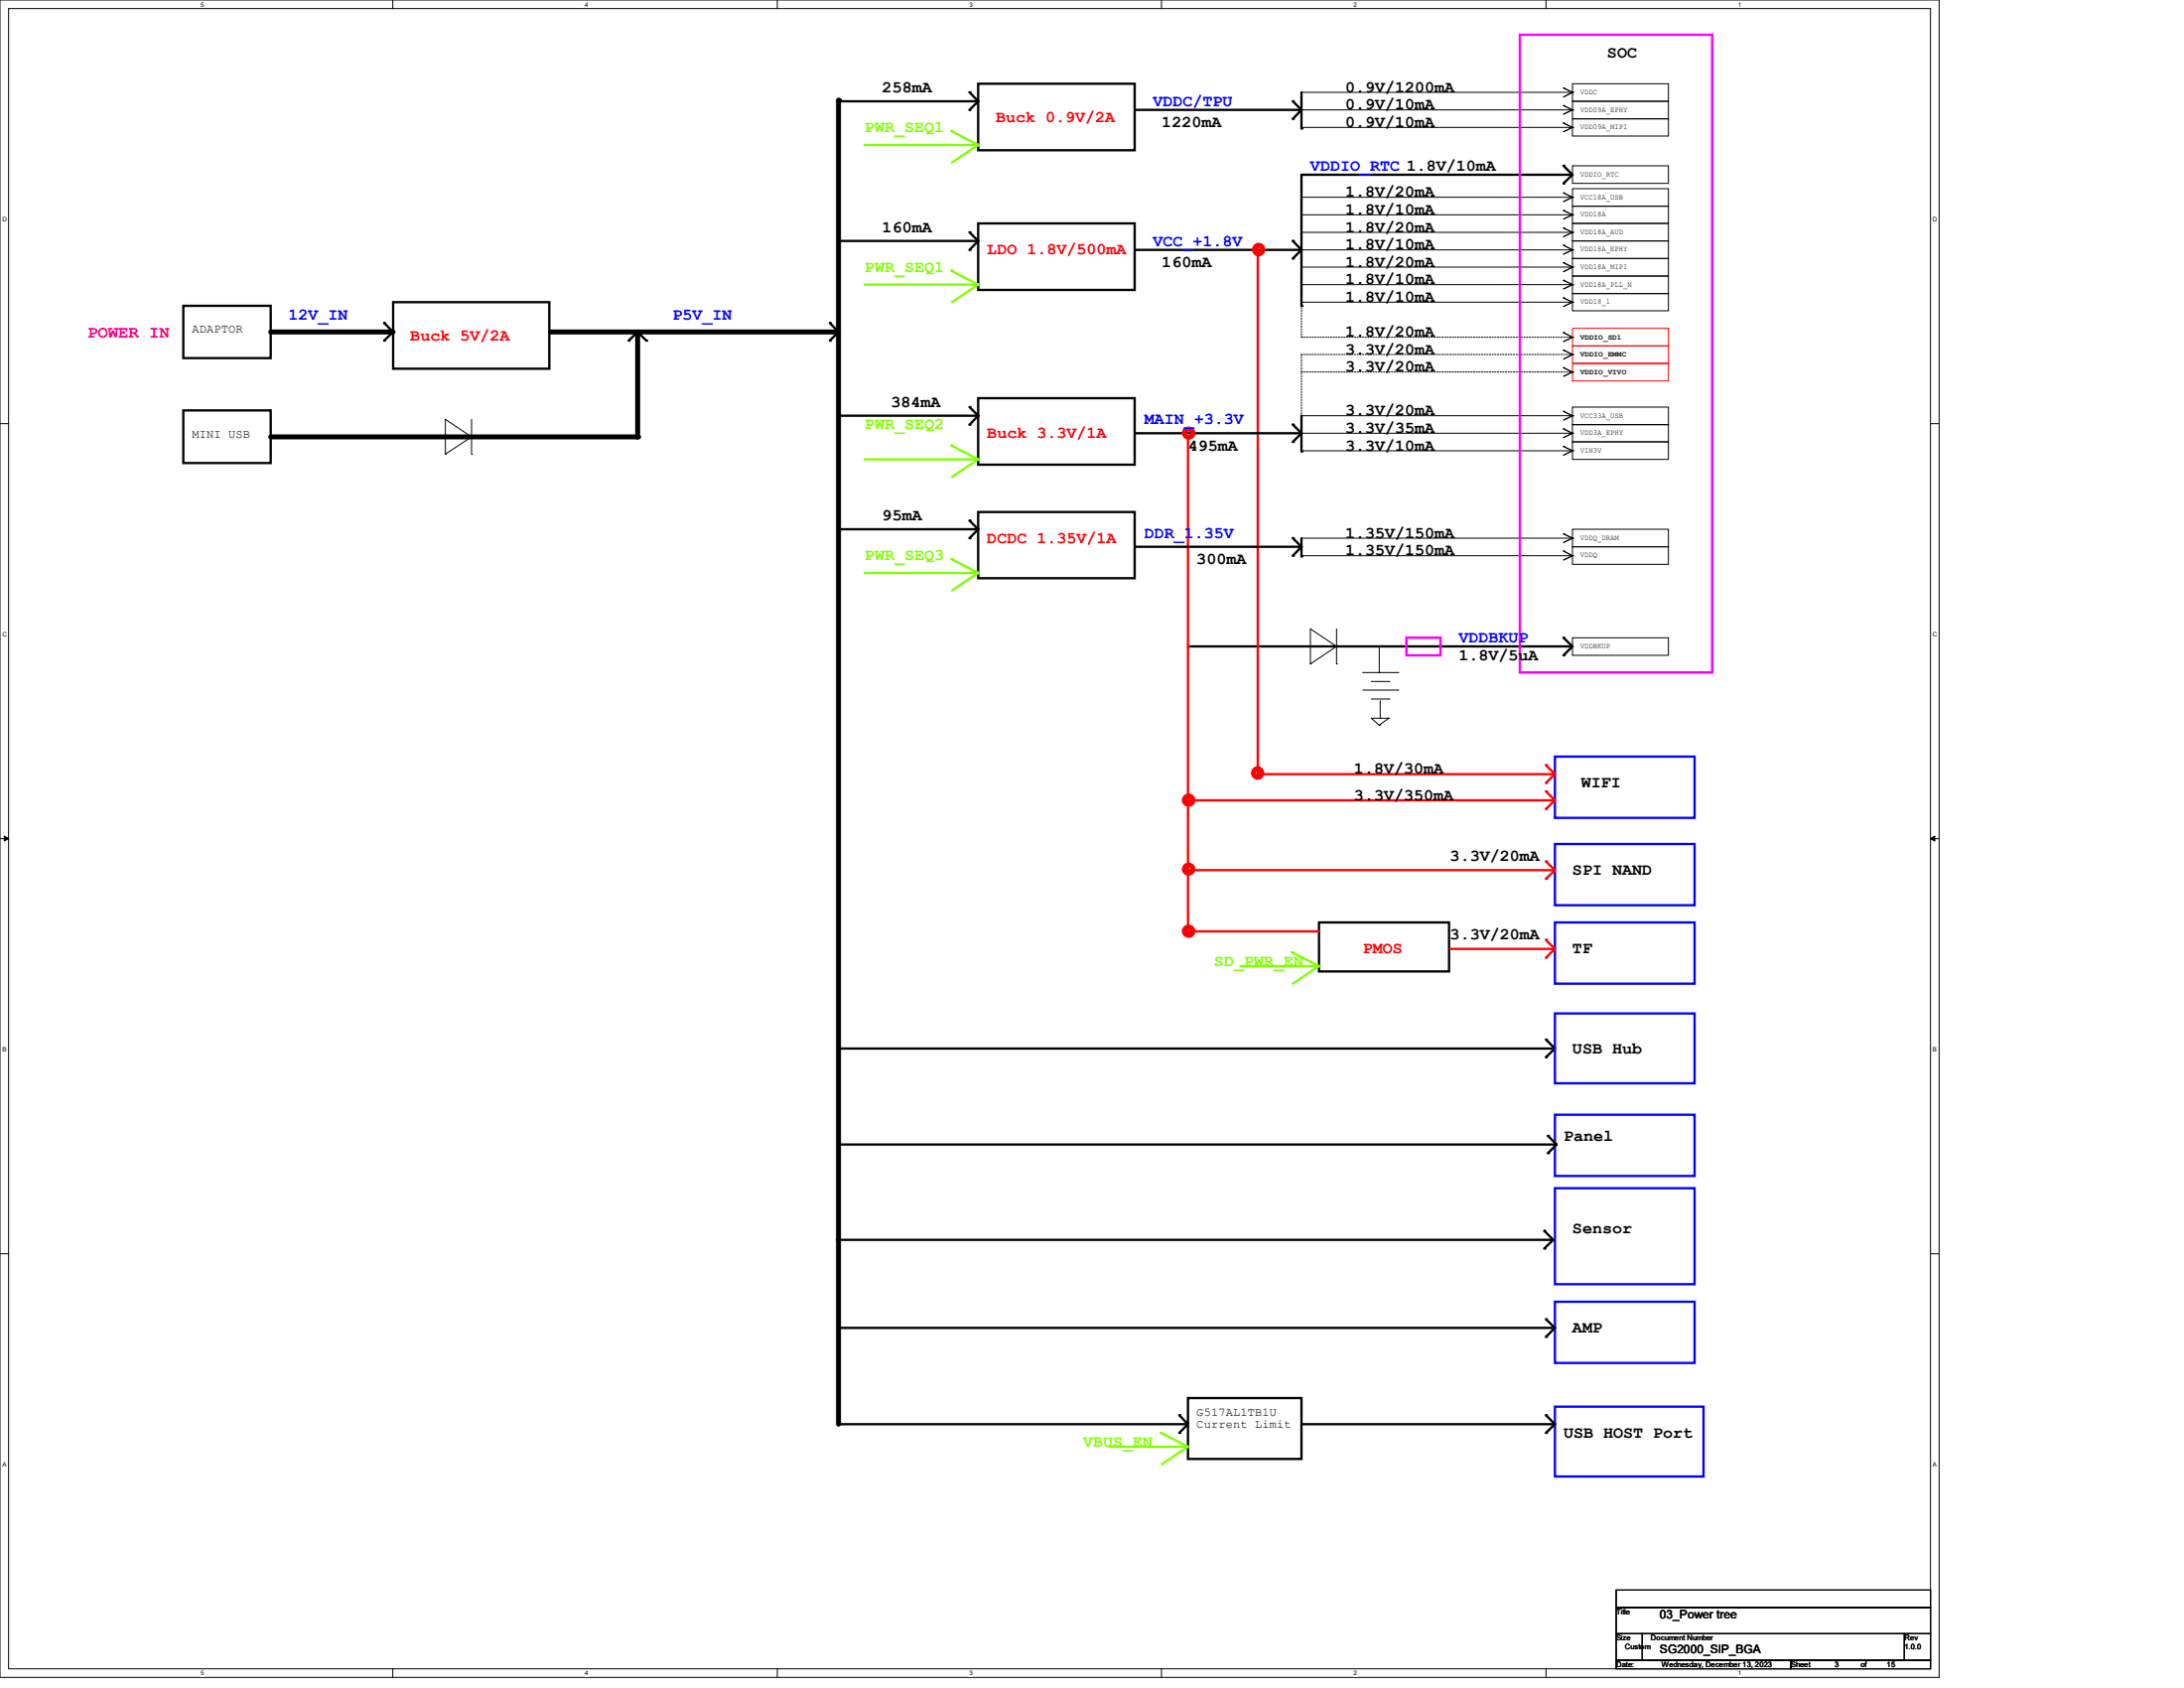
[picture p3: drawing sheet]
<svg xmlns="http://www.w3.org/2000/svg" width="279mm" height="216mm" viewBox="0 0 279 216" stroke-linecap="round" stroke-linejoin="round" font-family="sans-serif">
<path d="M0 0h248.1v214.5h-248.1zM1.1 1.1h245.9v212.3h-245.9z" fill="none" stroke="#000" stroke-width=".13"/>
<g fill="#fff">
<path d="M25.7 .1h.4v.9h-.4z"/>
<path d="M25.7 213.6h.4v.9h-.4z"/>
</g>
<path d="M50.2 0v1.1M50.2 213.4v1.1" fill="none" stroke="#000" stroke-width=".13"/>
<g fill="#fff">
<path d="M74.8 .1h.4v.9h-.4z"/>
<path d="M74.8 213.6h.4v.9h-.4z"/>
</g>
<path d="M99.4 0v1.1M99.4 213.4v1.1" fill="none" stroke="#000" stroke-width=".13"/>
<g fill="#fff">
<path d="M124 .1h.4v.9h-.4z"/>
<path d="M124 213.6h.4v.9h-.4z"/>
</g>
<path d="M148.6 0v1.1M148.6 213.4v1.1" fill="none" stroke="#000" stroke-width=".13"/>
<g fill="#fff">
<path d="M173.1 .1h.5v.9h-.5z"/>
<path d="M173.1 213.6h.5v.9h-.5z"/>
</g>
<path d="M197.8 0v1.1M197.8 213.4v1.1" fill="none" stroke="#000" stroke-width=".13"/>
<g fill="#fff">
<path d="M222.3 .1h.5v.9h-.5z"/>
<path d="M222.3 213.6h.5v.9h-.5z"/>
<path d="M.3 27.6h.5v.9h-.5z"/>
<path d="M247.3 27.6h.5v.9h-.5z"/>
<path d="M.3 80.7h.5v.9h-.5z"/>
<path d="M247.3 80.7h.5v.9h-.5z"/>
</g>
<path d="M0 54.2h1.1M247 54.2h1.1" fill="none" stroke="#000" stroke-width=".13"/>
<g fill="#fff">
<path d="M.3 133.8h.5v.9h-.5z"/>
<path d="M247.3 133.8h.5v.9h-.5z"/>
</g>
<path d="M0 107.3h1.1M247 107.3h1.1" fill="none" stroke="#000" stroke-width=".13"/>
<path d="M.6 106.9l.5 .4-.5 .3zM247 107.3l.5-.4v.7z" fill="#000" stroke="#000" stroke-width=".13"/>
<g fill="#fff">
<path d="M.3 186.9h.5v.9h-.5z"/>
<path d="M247.3 186.9h.4v.9h-.4z"/>
</g>
<g fill="none" stroke="#000" stroke-width=".13">
<path d="M166.5 11.8h34.7M166.5 14.1h34.7M166.5 16.3h34.7M200 11.3h.1M200 13.5h.1M200 15.7h.1M200 11.3l1.2 .5M200 13.5l1.2 .6M200 15.7l1.2 .6M201.2 15.2h12.2v2.2h-12.2zM201.2 13h12.2v2.2h-12.2zM201.2 10.7h12.2v2.3h-12.2z"/>
<path d="M201.2 11.8h.1M201.2 14.1h.1M201.2 16.3h.1M201.2 11.8l-1.2 .6M201.2 14.1l-1.2 .5M201.2 16.3l-1.2 .5M166.5 25.2h34.7M166.5 27.5h34.7M166.5 29.7h34.7M166.5 32h34.7M166.5 34.2h34.7M166.5 36.4h34.7"/>
<path d="M200 24.7h.1M200 26.9h.1M200 29.2h.1M200 31.4h.1M200 33.6h.1M200 35.9h.1M200 38.1h.1M200 24.7l1.2 .5M200 26.9l1.2 .6M200 29.2l1.2 .5M200 31.4l1.2 .6M200 33.6l1.2 .6"/>
<path d="M200 35.9l1.2 .5M200 38.1l1.2 .6M201.2 28.6h12.2v2.2h-12.2zM201.2 35.3h12.2v2.2h-12.2zM201.2 24.1h12.2v2.3h-12.2zM201.2 21.2h12.2v2.3h-12.2zM201.2 30.8h12.2v2.3h-12.2zM201.2 33.1h12.2v2.2h-12.2zM201.2 26.4h12.2v2.2h-12.2zM201.2 37.5h12.2v2.3h-12.2zM201.2 25.2h.1M201.2 27.5h.1"/>
<path d="M201.2 29.7h.1M201.2 32h.1M201.2 34.2h.1M201.2 36.4h.1M201.2 38.7h.1M201.2 25.2l-1.2 .6M201.2 27.5l-1.2 .5M201.2 29.7l-1.2 .6M201.2 32l-1.2 .5M201.2 34.2l-1.2 .6M201.2 38.7h-34.7v4.4M201.2 36.4l-1.2 .6"/>
<path d="M201.2 38.7l-1.2 .5M54.7 55.9h7.9M57 58.1h.1M60.3 55.9h.1M60.3 58.1h.1M60.3 55.9l-3.3-2.3v4.5M60.3 55.9l-3.3 2.2M60.3 53.6v4.5M62.6 55.9h.1M166.5 43.1h.1M166.5 53.2h.1M166.5 43.1h34.7"/>
<path d="M166.5 47.6h34.7M166.5 53.2h34.7M166.5 55.4h34.7M166.5 57.7h34.7M200 42.5h.1M200 44.8h.1M200 47h.1M200 52.6h.1M200 54.9h.1M200 57.1h.1M200 42.5l1.2 .6M200 44.8l1.2 .5"/>
<path d="M200 47l1.2 .6M200 52.6l1.2 .6M200 54.9l1.2 .5M200 57.1l1.2 .6M201.2 52.1h12.2v2.2h-12.2zM201.2 56.5h12.2v2.3h-12.2zM201.2 54.3h12.2v2.2h-12.2zM201.2 43.1h.1M201.2 45.3h.1M201.2 47.6h.1M201.2 53.2h.1M201.2 55.4h.1"/>
<path d="M201.2 57.7h.1M201.2 45.3h-34.7v7.9M201.2 43.1l-1.2 .6M201.2 45.3l-1.2 .6M201.2 47.6l-1.2 .5M201.2 53.2l-1.2 .5M201.2 55.4l-1.2 .6M201.2 57.7l-1.2 .5M166.5 68.8h34.7M166.5 71.1h34.7M200 68.3h.1M200 70.5h.1"/>
<path d="M200 68.3l1.2 .5M200 70.5l1.2 .6M201.2 69.9h12.2v2.3h-12.2zM201.2 67.7h12.2v2.2h-12.2zM201.2 68.8h.1M201.2 71.1h.1M201.2 68.8l-1.2 .6M201.2 71.1l-1.2 .5M167.6 84.9h.1M171 82.7h.1M171 84.9h.1M171 82.7l-3.4-2.3v4.5"/>
<path d="M171 80.4v4.5M171 82.7l-3.4 2.2M174.3 86h4.5M174.3 88.3h4.5M175.4 87.2h2.3M175.4 89.4h2.3M176.4 92.8h.1M176.4 86h.1M176.4 82.8v3.2M176.6 91.9h.1M176.6 89.6v2.3M177.7 87.2h.1"/>
<path d="M177.7 89.4h.1M177.7 91.9h.1M177.7 91.9h-2.3l1 .9M177.7 91.9l-1.3 .9M178.8 86h.1M178.8 88.3h.1M201.2 81.6h12.2v2.2h-12.2zM0 160.4h1.1M247 160.4h1.1M206.8 203.4h40.2v2.2h-40.2zM206.8 205.6h40.2v3.4h-40.2zM206.8 209h3.3v3.3h-3.3z"/>
<path d="M206.8 212.3h22.3v1.1h-22.3zM210.1 209h33.5v3.3h-33.5zM229.1 212.3h17.9v1.1h-17.9zM243.6 209h3.4v3.3h-3.4z"/>
</g>
<g fill="none" stroke="#000" stroke-width=".3">
<path d="M107.3 13h17.8M124 14.1h.1M124 11.8h.1M124 11.8l1.1 1.2-1.1 1.1M125.1 13h.1M125.1 10.7h20.1v8.5h-20.1zM145.3 14.1h21.1M165.4 15.2h.1M165.4 13h.1M165.4 13l1.1 1.1-1.1 1.1M166.4 14.1h.1M166.5 16.4h.1"/>
<path d="M166.5 11.8v4.6M23.5 39.1h11.1v6.7h-11.1zM50.3 38.7h20v8.5h-20zM107.3 30.8h17.8M124 32h.1M124 29.7h.1M124 29.7l1.1 1.1-1.1 1.2M125.1 30.8h.1M125.1 28.6h20.1v8.5h-20.1zM145.3 32h21.1M165.4 33.1h.1M165.4 30.8h.1"/>
<path d="M165.4 30.8l1.1 1.2-1.1 1.1M166.4 32h.1M166.5 39.1h.1M200 23.5h.1M200 21.2h.1M200 21.2l1.2 1.2-1.2 1.1M201 22.4h.1M201 22.4h-34.5v16.7M23.5 52.5h11.1v6.7h-11.1zM49.1 43.6h.1M49.1 41.3h.1M49.1 41.3l1.2 1.2-1.2 1.1"/>
<path d="M80.4 43.6h.1M80.4 43.6l1.2-1.1 1.1 1.1M82.7 43.6h.1M106.2 43.6h.1M106.2 41.3h.1M106.2 41.3l1.1 1.2-1.1 1.1M107.3 53.2h17.8M124 54.3h.1M124 52.1h.1M124 52.1l1.1 1.1-1.1 1.1M125.1 53.2h.1M125.1 50.9h20.1v8.5h-20.1z"/>
<path d="M145.3 55.4h21.1M165.4 56.5h.1M165.4 54.3h.1M165.4 54.3l1.1 1.1-1.1 1.1M166.4 55.4h.1M166.5 57.7h.1M166.5 53.2v4.5M107.3 67.7h17.8M124 68.8h.1M124 66.6h.1M124 66.6l1.1 1.1-1.1 1.1M125.1 67.7h.1"/>
<path d="M125.1 65.5h20.1v8.5h-20.1zM145.3 69.9h21.1M165.4 71.1h.1M165.4 68.8h.1M165.4 68.8l1.1 1.1-1.1 1.2M166.4 69.9h.1M166.5 71.2h.1M166.5 68.8v2.4M152 82.7h49M200 83.8h.1M200 81.6h.1M200 81.6l1.2 1.1-1.2 1.1"/>
<path d="M201 82.7h.1M168.7 118h16.7v6.2h-16.7zM107.3 134.1h91.5M197.8 135.2h.1M197.8 133h.1M197.8 133l1.1 1.1-1.1 1.1M198.8 134.1h.1M107.1 158.6h91.5M107.5 146.4h91.5M197.6 159.7h.1M197.6 157.4h.1M197.6 157.4l1.1 1.2-1.1 1.1"/>
<path d="M198 147.5h.1M198 145.3h.1M198 145.3l1.1 1.1-1.1 1.1M198.6 158.6h.1M199 146.4h.1M107.3 169.8h91.5M152 178.8h14.5v7.8h-14.5zM197.8 171h.1M197.8 168.7h.1M197.8 168.7l1.1 1.1-1.1 1.2M198.8 169.8h.1M107.3 182.2h44.5"/>
<path d="M150.9 183.3h.1M150.9 181h.1M150.9 181l1.1 1.2-1.1 1.1M151.8 182.2h.1M166.5 182.2h32.3M197.8 183.3h.1M197.8 181h.1M197.8 181l1.1 1.2-1.1 1.1M198.8 182.2h.1"/>
</g>
<path d="M198.9 96.8h17.9v7.8h-17.9zM198.9 107.9h17.9v7.9h-17.9zM198.9 118h17.9v7.8h-17.9zM198.9 129.6h17.9v9h-17.9zM198.9 142.6h17.9v7.8h-17.9zM198.9 152h17.9v12.3h-17.9zM198.9 166.5h17.9v7.8h-17.9zM198.9 179.9h19v8.9h-19z" fill="none" stroke="#00f" stroke-width=".3"/>
<path d="M201.2 46.5h12.2v2.2h-12.2zM201.2 44.2h12.2v2.3h-12.2zM201.2 42h12.2v2.2h-12.2z" fill="none" stroke="#f00" stroke-width=".13"/>
<g fill="none" stroke="#80ff00" stroke-width=".3">
<path d="M110.6 18.5h14.5M121.7 16.8h.1M121.7 16.8l3.4 1.7M125.1 18.5h.1M125.1 18.5l-3.3 2.3M110.6 36.4h14.5M121.7 34.6h.1M121.7 34.6l3.4 1.8M125.1 36.4h.1M125.1 36.4l-3.3 2.3M110.6 58.8h14.5M121.7 57h.1"/>
<path d="M121.7 57l3.4 1.8M125.1 58.8h.1M125.1 58.8l-3.3 2.2M110.6 73.3h14.5M121.7 71.5h.1M121.7 71.5l3.4 1.8M125.1 73.3h.1M125.1 73.3l-3.3 2.2M158.7 123.6h9.9M165.3 121.8h.1M165.3 121.8l3.4 1.8M168.6 123.6h.1"/>
<path d="M168.7 123.6h.1M168.7 123.6l-3.3 2.2M141.9 185h9.9M148.5 183.3h.1M148.5 183.3l3.5 1.7M151.8 185h.1M152 185h.1M152 185l-3.4 2.3"/>
</g>
<g fill="none" stroke="#f00" stroke-width=".64">
<circle cx="161" cy="31.9" r=".54"/>
<circle cx="152.1" cy="55.4" r=".54"/>
<circle cx="160.9" cy="98.9" r=".54"/>
<circle cx="152.1" cy="119.1" r=".54"/>
<circle cx="152.1" cy="111.2" r=".54"/>
<circle cx="152.1" cy="102.3" r=".54"/>
</g>
<path d="M107.3 12.8v169.4M34.6 42.5h15.6M34.6 55.9h46.8M70.4 42.5h36.7M81.6 42.5v13.4" fill="none" stroke="#000" stroke-width=".64"/>
<g fill="#000">
<circle cx="107.3" cy="12.8" r=".32"/>
<circle cx="50.2" cy="42.5" r=".32"/>
<circle cx="81.4" cy="55.9" r=".32"/>
<circle cx="81.6" cy="55.9" r=".32"/>
<circle cx="107.1" cy="42.5" r=".32"/>
</g>
<g fill="none" stroke="#f00" stroke-width=".3">
<path d="M160.9 31.4h.1M160.9 31.4v68M152 56h.1M152 56v63.5M160.9 99h37.9M197.8 97.9h.1M197.8 97.9l1.1 1.1-1.1 1.1M198.8 99h.1M152 102.4h46.8M152 111.3h46.8M152 119.1h16.6M168.6 119.1h.1"/>
<path d="M197.8 100.1h.1M197.8 103.5h.1M197.8 101.2h.1M197.8 112.4h.1M197.8 110.2h.1M197.8 101.2l1.1 1.2-1.1 1.1M197.8 110.2l1.1 1.1-1.1 1.1M198.8 102.4h.1M198.8 111.3h.1M185.5 121.4h13.3M197.8 122.5h.1M197.8 120.2h.1"/>
<path d="M197.8 120.2l1.1 1.2-1.1 1.1M198.8 121.4h.1"/>
</g>
<path d="M194.4 4.4h24.6v81.6h-24.6zM179.9 81.6h4.4v2.2h-4.4z" fill="none" stroke="#f0f" stroke-width=".3"/>
<text font-size="2.2" fill="#ff0080" x="11.2" y="43.1">POWER IN</text>
<g font-size="2.1">
<text x="112.9" y="11.8">258mA</text>
<text x="172.1" y="11.8">0.9V/1200mA</text>
<text x="205.6" y="7.3">SOC</text>
<text x="148.6" y="16.3">1220mA</text>
<text x="172.1" y="14">0.9V/10mA</text>
<text x="172.1" y="16.3">0.9V/10mA</text>
<text x="112.9" y="29.7">160mA</text>
<text x="172.1" y="25.2">1.8V/20mA</text>
<text x="172.1" y="27.4">1.8V/10mA</text>
<text x="172.1" y="29.7">1.8V/20mA</text>
<text x="148.6" y="34.1">160mA</text>
<text x="172.1" y="31.9">1.8V/10mA</text>
<text x="172.1" y="34.1">1.8V/20mA</text>
<text x="172.1" y="36.4">1.8V/10mA</text>
<text x="172.1" y="38.6">1.8V/10mA</text>
<text x="172.1" y="43.1">1.8V/20mA</text>
<text x="172.1" y="45.3">3.3V/20mA</text>
<text x="172.1" y="47.5">3.3V/20mA</text>
<text x="114" y="52">384mA</text>
<text x="172.1" y="53.1">3.3V/20mA</text>
<text x="152" y="57.6">495mA</text>
<text x="172.1" y="57.6">3.3V/10mA</text>
<text x="172.1" y="55.4">3.3V/35mA</text>
<text x="112.9" y="66.5">95mA</text>
<text x="172.1" y="68.8">1.35V/150mA</text>
<text x="172.1" y="71">1.35V/150mA</text>
<text x="153.1" y="72.1">300mA</text>
<text x="186.6" y="84.4">1.8V/5uA</text>
<text x="173.2" y="98.9">1.8V/30mA</text>
<text x="202.3" y="100.8">WIFI</text>
<text x="173.2" y="102.3">3.3V/350mA</text>
<text x="185.5" y="110.1">3.3V/20mA</text>
<text x="201.2" y="111.9">SPI NAND</text>
<text x="185.5" y="120.2">3.3V/20mA</text>
<text x="201.2" y="122">TF</text>
<text x="201.2" y="134.7">USB Hub</text>
<text x="200" y="145.9">Panel</text>
<text x="201.2" y="157.7">Sensor</text>
<text x="201.2" y="170.5">AMP</text>
<text x="200" y="183.9">USB HOST Port</text>
</g>
<g font-size="2.1" fill="#80ff00">
<text x="110.6" y="16.9">PWR_SEQ1</text>
<text x="110.6" y="34.8">PWR_SEQ1</text>
<text x="110.6" y="54.9">PWR_SEQ2</text>
<text x="110.6" y="71.7">PWR_SEQ3</text>
<text x="155.3" y="123.5">SD_PWR_EN</text>
<text x="138.6" y="185">VBUS_EN</text>
</g>
<g font-size="2.1" fill="#f00">
<text x="127.4" y="15.7">Buck 0.9V/2A</text>
<text x="126.3" y="32.6">LDO 1.8V/500mA</text>
<text x="52.5" y="43.6">Buck 5V/2A</text>
<text x="126.3" y="56">Buck 3.3V/1A</text>
<text x="126.3" y="69.4">DCDC 1.35V/1A</text>
<text x="174.3" y="122">PMOS</text>
</g>
<g font-size="2.1" fill="#00f">
<text x="147.5" y="13.5">VDDC/TPU</text>
<text x="167.6" y="21.8">VDDIO_RTC 1.8V/10mA</text>
<text x="147.5" y="31.5">VCC_+1.8V</text>
<text x="36.9" y="40.9">12V_IN</text>
<text x="86" y="40.9">P5V_IN</text>
<text x="146.4" y="54.2">MAIN_+3.3V</text>
<text x="146.4" y="68.8">DDR_1.35V</text>
<text x="186.6" y="82.2">VDDBKUP</text>
</g>
<g font-size="1.5">
<text x="24.6" y="42.5">ADAPTOR</text>
<text x="24.6" y="56">MINI USB</text>
<text x="153.1" y="181.1">G517AL1TB1U</text>
<text x="153.1" y="182.7">Current Limit</text>
<text x="212.3" y="207">03_Power tree</text>
<text x="212.3" y="211.5">SG2000_SIP_BGA</text>
</g>
<g font-size="1">
<text x="202.1" y="16.6">VDD09A_MIPI</text>
<text x="202.1" y="14.3">VDD09A_EPHY</text>
<text x="202.1" y="12.1">VDDC</text>
<text x="202.1" y="22.6">VDDIO_RTC</text>
<text x="202.1" y="27.7">VDD18A</text>
<text x="202.1" y="30">VDD18A_AUD</text>
<text x="202.1" y="25.5">VCC18A_USB</text>
<text x="202.1" y="34.4">VDD18A_MIPI</text>
<text x="202.1" y="32.2">VDD18A_EPHY</text>
<text x="202.1" y="38.9">VDD18_1</text>
<text x="202.1" y="36.7">VDD18A_PLL_N</text>
<text x="202.1" y="45.6">VDDIO_EMMC</text>
<text x="202.1" y="47.9">VDDIO_VIVO</text>
<text x="202.1" y="43.4">VDDIO_SD1</text>
<text x="202.1" y="53.4">VCC33A_USB</text>
<text x="202.1" y="57.9">VIN3V</text>
<text x="202.1" y="55.7">VDD3A_EPHY</text>
<text x="202.1" y="71.3">VDDQ</text>
<text x="202.1" y="69.1">VDDQ_DRAM</text>
<text x="202.1" y="82.9">VDDBKUP</text>
<text x="206.8" y="206.5">Title</text>
<text x="206.8" y="209.9">Size</text>
<text x="211.2" y="209.9">Document Number</text>
<text x="243.6" y="209.9">Rev</text>
<text x="206.8" y="213.2">Date:</text>
<text x="207.9" y="211">Custom</text>
<text x="212.6" y="213.2">Wednesday, December 13, 2023</text>
<text x="229.1" y="213.2">Sheet</text>
<text x="234.7" y="213.2">3</text>
<text x="238" y="213.2">of</text>
<text x="241.4" y="213.2">15</text>
<text x="243.6" y="211">1.0.0</text>
</g>
<g font-size=".8">
<text x="25.7" y=".8">5</text>
<text x="74.8" y=".8">4</text>
<text x="124" y=".8">3</text>
<text x="173.1" y=".8">2</text>
<text x="222.3" y=".8">1</text>
<text x=".3" y="28.4">D</text>
<text x="247.3" y="28.4">D</text>
<text x=".3" y="81.4">C</text>
<text x="247.3" y="81.4">C</text>
<text x=".3" y="134.5">B</text>
<text x="247.3" y="134.5">B</text>
<text x=".3" y="187.6">A</text>
<text x="247.3" y="187.6">A</text>
<text x="25.7" y="214.3">5</text>
<text x="74.8" y="214.3">4</text>
<text x="124" y="214.3">3</text>
<text x="173.1" y="214.3">2</text>
<text x="222.3" y="214.3">1</text>
</g>
</svg>
